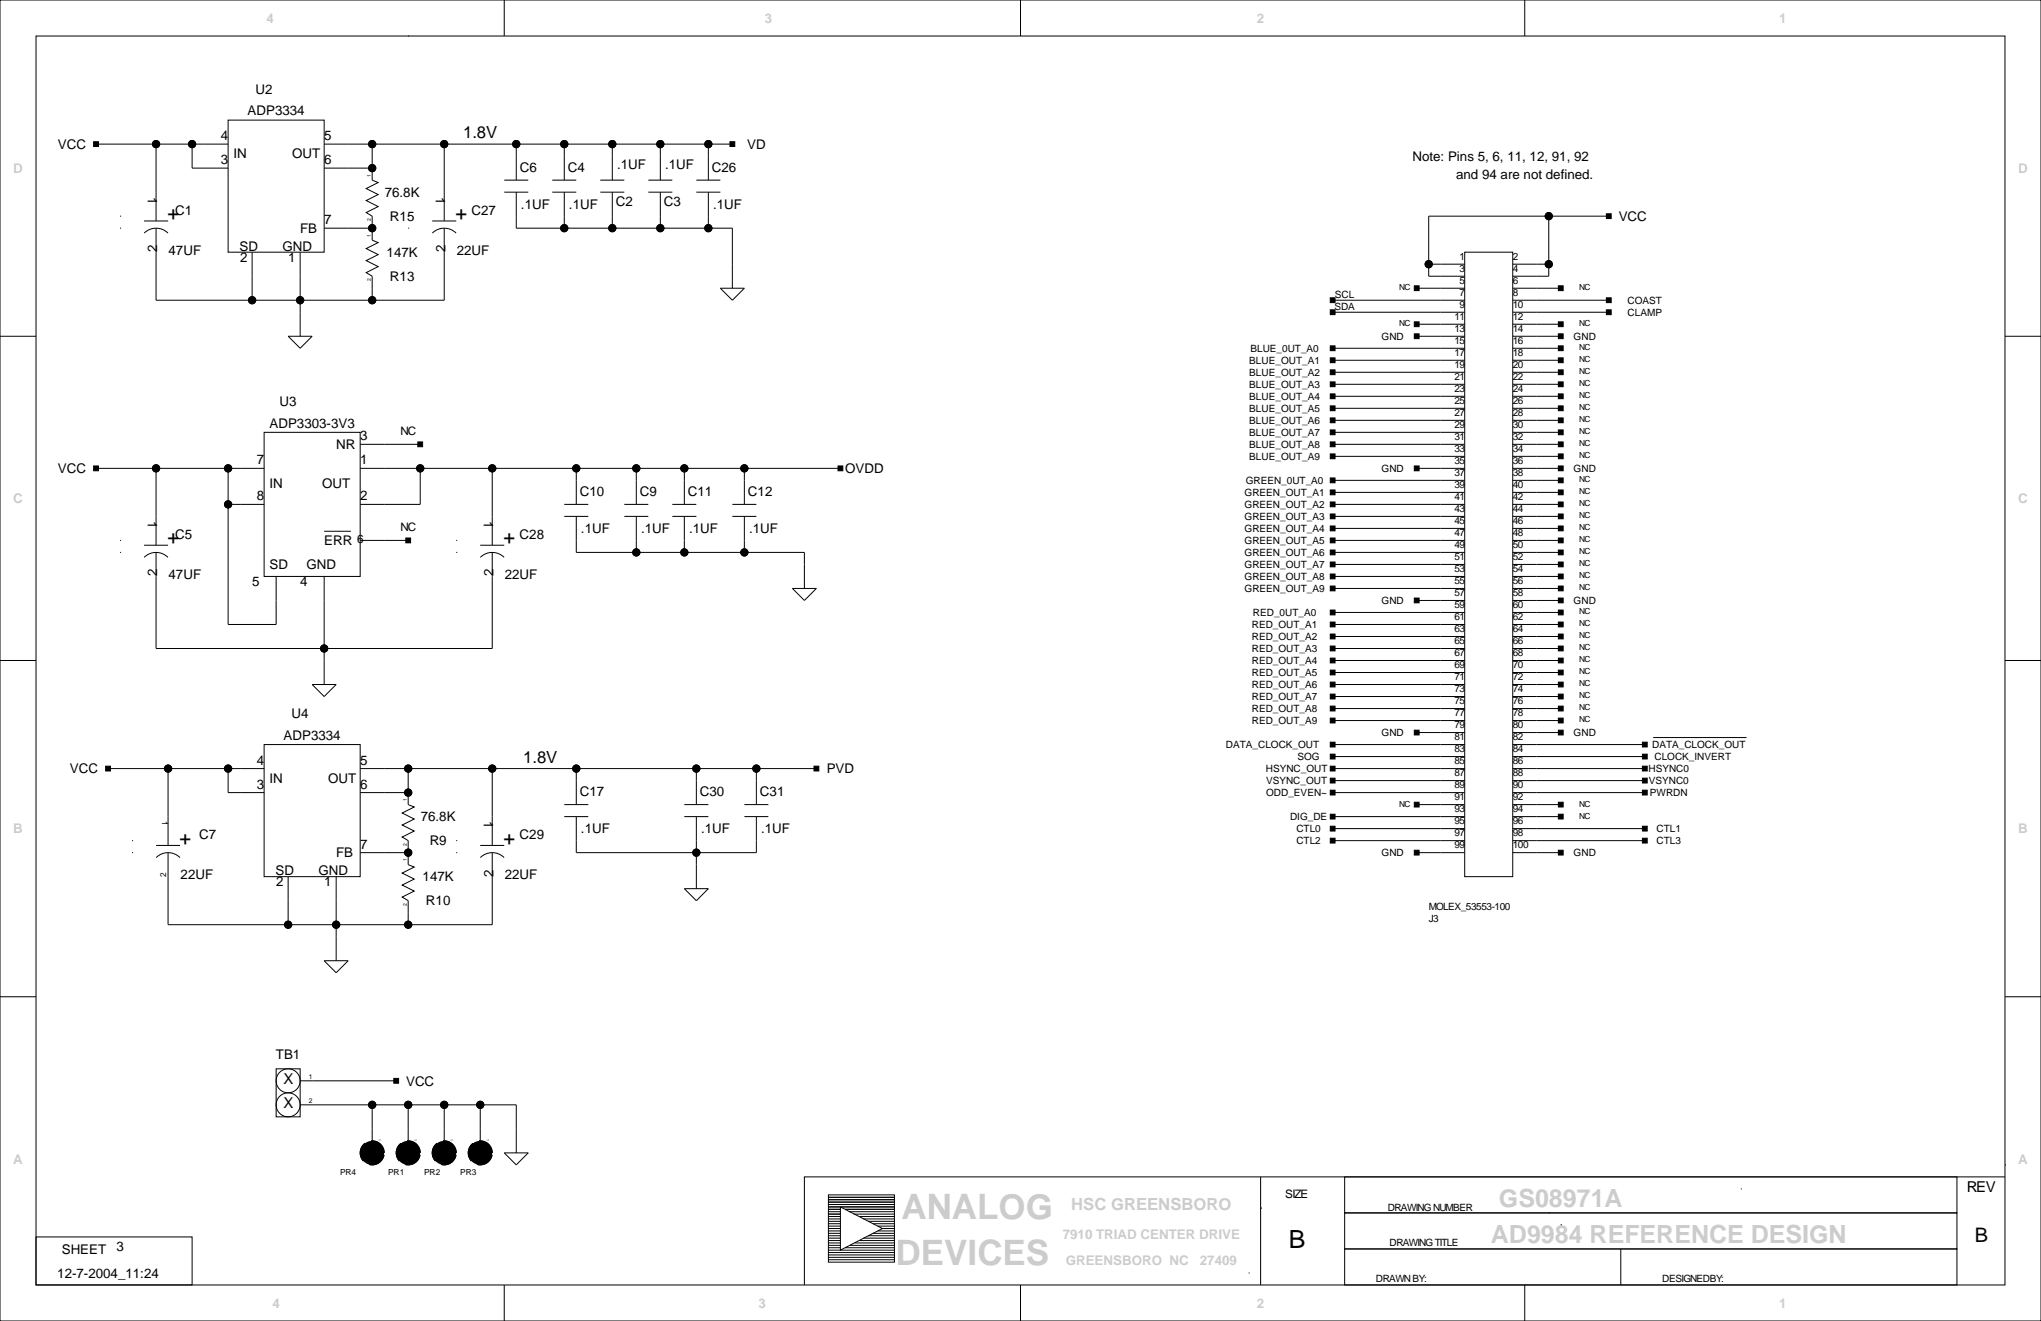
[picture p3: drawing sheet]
<svg xmlns="http://www.w3.org/2000/svg" width="432mm" height="279mm" viewBox="0 0 432 279" stroke-linecap="round" stroke-linejoin="round" font-family="sans-serif">
<g fill="none" stroke="#000" stroke-width=".21">
<path d="M0 0h431.8v279.4h-431.8zM7.6 7.6h416.6v264.2h-416.6zM86.4 7.6h.1M106.7 0v7.6M215.9 0v7.6M322.6 0v7.6M20.3 30.5h28M33 30.5v16.2M40.6 30.5v5.1h7.7M48.3 25.4h20.3v27.9h-20.3zM68.6 30.5h86.3M68.6 35.6h10.1"/>
<path d="M78.7 35.6h.1M78.7 30.5v7.6l1.3 .5-2.5 1.3 2.5 1.2-2.5 1.3 2.5 1.3-2.5 1.3 1.2 .7v5.1l1.3 .5-2.5 1.3 2.5 1.2-2.5 1.3 2.5 1.3-2.5 1.3 1.2 .7v5.1M94 30.5v16.2M106.7 38.1h5.1M109.2 30.5v7.6M116.8 38.1h5.1M119.4 30.5v7.6M127 38.1h5.1M129.5 30.5v7.6M137.2 38.1h5M139.7 30.5v7.6M147.3 38.1h5.1"/>
<path d="M149.9 30.5v7.6M25.4 48.3h.1M25.4 45.7h.1M30.5 46.7h5.1M30.5 49.3a3.6 3.6 0 0 1 5 0M33 48.3v15.2h61v-15.2M53.3 53.3v10.2M63.5 53.3v17.8M68.6 48.3h10.1M78.7 48.3h.1M86.4 48.3h.1M86.4 45.7h.1"/>
<path d="M91.4 46.7h5.1M91.5 49.3a3.6 3.6 0 0 1 5 0M106.7 40.6h5.1M109.2 40.6v7.7h45.7v12.7M116.8 40.6h5.1M119.4 40.6v7.7M127 40.6h5.1M129.5 40.6v7.7M137.2 40.6h5M139.7 40.6v7.7M147.3 40.6h5.1M149.9 40.6v7.7"/>
<path d="M302.3 55.9h7.6M309.9 53.3h10.1v132.1h-10.1zM320 55.9h7.7M327.7 45.7v12.7h-7.7M340.4 45.7h-38.1v12.7h7.6M0 71.1h7.6M61 71.1h5l-2.5 2.6zM152.4 61h5.1l-2.6 2.5zM281.9 73.7h28M281.9 76.2h28M281.9 78.7h28M281.9 63.5h28"/>
<path d="M281.9 66h28M299.7 71.1h10.2M299.7 61h10.2M299.7 68.6h10.2M320 71.1h10.2M320 61h10.2M320 73.7h10.2M320 76.2h10.2M320 78.7h10.2M320 63.5h20.4M320 66h20.4M320 68.6h10.2"/>
<path d="M424.2 71.1h7.6M20.3 99.1h35.6M33 99.1v16.2M48.3 99.1v33h10.1v-10.2M55.9 91.4h20.3v30.5h-20.3zM76.2 99.1h101.6M76.2 94h12.7M88.9 99.1v7.6h-12.7M104.1 99.1v16.2M121.9 99.1v7.6M134.6 99.1v7.6M144.8 99.1v7.6"/>
<path d="M157.5 99.1v7.6M281.9 81.3h28M281.9 83.8h28M281.9 86.4h28M281.9 88.9h28M281.9 91.4h28M281.9 94h28M281.9 96.5h28M299.7 99.1h10.2M320 99.1h10.2M320 81.3h10.2M320 83.8h10.2"/>
<path d="M320 86.4h10.2M320 88.9h10.2M320 91.4h10.2M320 94h10.2M320 96.5h10.2M25.4 116.8h.1M25.4 114.3h.1M30.5 115.3h5.1M30.5 117.9a3.6 3.6 0 0 1 5 0M33 116.8v20.4h71.1v-20.4M48.3 106.7h7.6M68.6 112.4h5.6"/>
<path d="M76.2 114.3h10.2M96.5 116.8h.1M96.5 114.3h.1M101.6 115.3h5.1M101.6 117.9a3.6 3.6 0 0 1 5.1 0M119.4 106.7h5.1M119.4 109.2h5.1M121.9 109.2v7.6h48.3v7.7M132.1 106.7h5.1M132.1 109.2h5.1M134.6 109.2v7.6M142.2 106.7h5.1"/>
<path d="M142.2 109.2h5.1M144.8 109.2v7.6M154.9 106.7h5.1M154.9 109.2h5.1M157.5 109.2v7.6M281.9 106.7h28M281.9 101.6h28M281.9 104.1h28M281.9 109.2h28M281.9 111.8h28M281.9 114.3h28M281.9 116.8h28"/>
<path d="M281.9 119.4h28M320 106.7h10.2M320 101.6h10.2M320 104.1h10.2M320 109.2h10.2M320 111.8h10.2M320 114.3h10.2M320 116.8h10.2M320 119.4h10.2M0 139.7h7.6M68.6 121.9v22.9M167.6 124.5h5.1l-2.5 2.5z"/>
<path d="M281.9 132.1h28M281.9 121.9h28M281.9 124.5h28M281.9 129.5h28M281.9 134.6h28M281.9 137.2h28M281.9 139.7h28M299.7 127h10.2M320 132.1h10.2M320 121.9h10.2M320 124.5h10.2M320 127h10.2"/>
<path d="M320 129.5h10.2M320 134.6h10.2M320 137.2h10.2M320 139.7h10.2M424.2 139.7h7.6M55.9 157.5h20.3v27.9h-20.3zM66 144.8h5.1l-2.5 2.5zM281.9 142.2h28M281.9 144.8h28M281.9 147.3h28M281.9 149.9h28M281.9 152.4h28"/>
<path d="M281.9 157.5h28M299.7 154.9h10.2M320 142.2h10.2M320 144.8h10.2M320 147.3h10.2M320 149.9h10.2M320 152.4h10.2M320 154.9h10.2M320 157.5h28M349.8 156h19.7M22.9 162.6h33M27.9 177.8h.1"/>
<path d="M33 178.8h5.1M35.6 162.6v16.2M48.3 162.6v5h7.6M76.2 162.6h96.5M76.2 167.6h10.2M86.4 167.6h.1M86.4 162.6v7.6l1.2 .5-2.5 1.3 2.5 1.2-2.5 1.3 2.5 1.3-2.5 1.2 1.3 .8v5.1l1.2 .5-2.5 1.3 2.5 1.2-2.5 1.3 2.5 1.3-2.5 1.2 1.3 .8v5.1M96.5 177.8h.1M101.6 178.8h5.1M104.1 162.6v16.2M119.4 172.7h5.1M119.4 170.2h5.1"/>
<path d="M121.9 172.7v7.6h38.1v-7.6M121.9 162.6v7.6M144.8 172.7h5.1M144.8 170.2h5.1M147.3 162.6v7.6M147.3 172.7v15.3M157.5 172.7h5.1M157.5 170.2h5.1M160 162.6v7.6M281.9 172.7h28M281.9 160h28M281.9 162.6h28"/>
<path d="M281.9 165.1h28M281.9 167.6h28M281.9 175.3h28M281.9 177.8h28M299.7 170.2h10.2M320 172.7h10.2M320 170.2h10.2M320 160h28M320 162.6h28M320 165.1h28M320 167.6h28M320 175.3h28"/>
<path d="M320 177.8h28M27.9 180.3h.1M33 181.4a3.6 3.6 0 0 1 5.1 0M35.6 180.3v15.3h68.5v-15.3M61 185.4v10.2M71.1 185.4v17.8M76.2 180.3h10.2M86.4 180.3h.1M96.5 180.3h.1M101.6 181.4a3.6 3.6 0 0 1 5.1 0M144.8 188h5.1l-2.6 2.5zM299.7 180.3h10.2"/>
<path d="M320 180.3h10.2M0 210.8h7.6M68.6 203.2h5.1l-2.6 2.5zM424.2 210.8h7.6M45.7 236.2h.1M58.4 226.1h5.1v10.1h-5.1zM63.5 228.6h20.3M63.5 233.7h45.7v10.1M78.7 233.7v7.6M86.4 233.7v7.6M94 233.7v7.6M101.6 233.7v7.6"/>
<path d="M106.7 243.8h5.1l-2.6 2.6zM175.3 252.7h13.9v14.3h-13.9zM175.3 255.8h2.5M175.3 256.8h2.5M175.3 253.2h13.9M175.3 253.7h13.9M175.3 254.8h13.9M175.3 254.3h13.9M175.3 255.3h13.9M175.3 256.3h2.5M175.3 257.8h2.5M175.3 257.3h2.5"/>
<path d="M175.3 258.3h2.5M175.3 258.8h2.5M175.3 259.8h2.5M175.3 259.3h2.5M177.8 255.3l8.9 4.5-8.9 4.6zM178.8 255.8h10.4M179.6 256.3h9.6M180.6 256.8h8.6M181.9 257.3h7.3M182.6 257.8h6.6M183.6 258.3h5.6M184.7 258.8h4.5"/>
<path d="M185.7 259.3h3.5M186.7 259.8h2.5M266.7 255.5h.1M266.7 248.9v22.9M284.5 248.9h129.5v7.6h-129.5zM284.5 256.5h129.5v7.7h-129.5zM327.7 256.5h.1M330.2 259.1h.1M368.3 251.5h.1M424.2 248.9h-254v22.9M424.2 246.4h.1M7.6 261.6h33v10.2h-33z"/>
<path d="M63.5 261.6h.1M71.1 261.6h.1M78.7 261.6h.1M86.4 261.6h.1M106.7 271.8v7.6M175.3 260.9h2.5M175.3 260.3h2.5M175.3 261.4h2.5M175.3 261.9h2.5M175.3 266.4h13.9M175.3 265.9h13.9M175.3 264.9h13.9"/>
<path d="M175.3 265.4h13.9M175.3 262.9h2.5M175.3 263.9h2.5M175.3 263.4h2.5M175.3 262.4h2.5M175.3 264.4h13.9M178.8 263.9h10.4M179.8 263.4h9.4M180.8 262.9h8.4M181.9 262.4h7.3M182.6 261.9h6.6M183.6 261.4h5.6"/>
<path d="M184.7 260.9h4.5M185.7 260.3h3.5M215.9 271.8v7.6M264.2 269.2h.1M284.5 264.2h129.5v7.6h-129.5zM322.6 271.8v7.6M342.9 264.2v7.6"/>
<circle cx="33" cy="30.5" r=".76"/>
<circle cx="40.6" cy="30.5" r=".76"/>
<circle cx="78.7" cy="35.6" r=".76"/>
<circle cx="78.7" cy="30.5" r=".76"/>
<circle cx="94" cy="30.5" r=".76"/>
<circle cx="109.2" cy="30.5" r=".76"/>
<circle cx="119.4" cy="30.5" r=".76"/>
<circle cx="129.5" cy="30.5" r=".76"/>
<circle cx="139.7" cy="30.5" r=".76"/>
<circle cx="149.9" cy="30.5" r=".76"/>
<circle cx="78.7" cy="48.3" r=".76"/>
<circle cx="119.4" cy="48.3" r=".76"/>
<circle cx="129.5" cy="48.3" r=".76"/>
<circle cx="139.7" cy="48.3" r=".76"/>
<circle cx="149.9" cy="48.3" r=".76"/>
<circle cx="302.3" cy="55.9" r=".76"/>
<circle cx="327.7" cy="55.9" r=".76"/>
<circle cx="327.7" cy="45.7" r=".76"/>
<circle cx="53.3" cy="63.5" r=".76"/>
<circle cx="63.5" cy="63.5" r=".76"/>
<circle cx="78.7" cy="63.5" r=".76"/>
<circle cx="33" cy="99.1" r=".76"/>
<circle cx="48.3" cy="99.1" r=".76"/>
<circle cx="88.9" cy="99.1" r=".76"/>
<circle cx="104.1" cy="99.1" r=".76"/>
<circle cx="121.9" cy="99.1" r=".76"/>
<circle cx="134.6" cy="99.1" r=".76"/>
<circle cx="144.8" cy="99.1" r=".76"/>
<circle cx="157.5" cy="99.1" r=".76"/>
<circle cx="48.3" cy="106.7" r=".76"/>
<circle cx="134.6" cy="116.8" r=".76"/>
<circle cx="144.8" cy="116.8" r=".76"/>
<circle cx="157.5" cy="116.8" r=".76"/>
<circle cx="68.6" cy="137.2" r=".76"/>
<circle cx="35.6" cy="162.6" r=".76"/>
<circle cx="48.3" cy="162.6" r=".76"/>
<circle cx="86.4" cy="167.6" r=".76"/>
<circle cx="86.4" cy="162.6" r=".76"/>
<circle cx="104.1" cy="162.6" r=".76"/>
<circle cx="121.9" cy="162.6" r=".76"/>
<circle cx="147.3" cy="162.6" r=".76"/>
<circle cx="160" cy="162.6" r=".76"/>
<circle cx="61" cy="195.6" r=".76"/>
<circle cx="71.1" cy="195.6" r=".76"/>
<circle cx="86.4" cy="195.6" r=".76"/>
<circle cx="86.4" cy="180.3" r=".76"/>
<circle cx="147.3" cy="180.3" r=".76"/>
<circle cx="61" cy="233.7" r="2.54"/>
<circle cx="61" cy="228.6" r="2.54"/>
<circle cx="78.7" cy="233.7" r=".76"/>
<circle cx="86.4" cy="233.7" r=".76"/>
<circle cx="94" cy="233.7" r=".76"/>
<circle cx="101.6" cy="233.7" r=".76"/>
</g>
<g fill="#000" stroke="#000" stroke-width=".21">
<path d="M19.8 30h1v1h-1z" fill-rule="evenodd"/>
<path d="M154.4 30h1v1h-1z" fill-rule="evenodd"/>
<path d="M339.9 45.2h1v1h-1z" fill-rule="evenodd"/>
<path d="M281.4 73.2h1v1h-1z" fill-rule="evenodd"/>
<path d="M281.4 75.7h1v1h-1z" fill-rule="evenodd"/>
<path d="M281.4 78.2h1v1h-1z" fill-rule="evenodd"/>
<path d="M281.4 65.5h1v1h-1z" fill-rule="evenodd"/>
<path d="M281.4 63h1v1h-1z" fill-rule="evenodd"/>
<path d="M299.2 60.5h1v1h-1z" fill-rule="evenodd"/>
<path d="M299.2 70.6h1v1h-1z" fill-rule="evenodd"/>
<path d="M299.2 68.1h1v1h-1z" fill-rule="evenodd"/>
<path d="M329.7 60.5h1v1h-1z" fill-rule="evenodd"/>
<path d="M329.7 70.6h1v1h-1z" fill-rule="evenodd"/>
<path d="M329.7 73.2h1v1h-1z" fill-rule="evenodd"/>
<path d="M329.7 75.7h1v1h-1z" fill-rule="evenodd"/>
<path d="M329.7 78.2h1v1h-1z" fill-rule="evenodd"/>
<path d="M329.7 68.1h1v1h-1z" fill-rule="evenodd"/>
<path d="M339.9 63h1v1h-1z" fill-rule="evenodd"/>
<path d="M339.9 65.5h1v1h-1z" fill-rule="evenodd"/>
<path d="M19.8 98.6h1v1h-1z" fill-rule="evenodd"/>
<path d="M88.4 93.5h1v1h-1z" fill-rule="evenodd"/>
<path d="M177.3 98.6h1v1h-1z" fill-rule="evenodd"/>
<path d="M281.4 80.8h1v1h-1z" fill-rule="evenodd"/>
<path d="M281.4 83.3h1v1h-1z" fill-rule="evenodd"/>
<path d="M281.4 85.9h1v1h-1z" fill-rule="evenodd"/>
<path d="M281.4 88.4h1v1h-1z" fill-rule="evenodd"/>
<path d="M281.4 90.9h1v1h-1z" fill-rule="evenodd"/>
<path d="M281.4 93.5h1v1h-1z" fill-rule="evenodd"/>
<path d="M281.4 96h1v1h-1z" fill-rule="evenodd"/>
<path d="M299.2 98.6h1v1h-1z" fill-rule="evenodd"/>
<path d="M329.7 80.8h1v1h-1z" fill-rule="evenodd"/>
<path d="M329.7 83.3h1v1h-1z" fill-rule="evenodd"/>
<path d="M329.7 85.9h1v1h-1z" fill-rule="evenodd"/>
<path d="M329.7 88.4h1v1h-1z" fill-rule="evenodd"/>
<path d="M329.7 90.9h1v1h-1z" fill-rule="evenodd"/>
<path d="M329.7 93.5h1v1h-1z" fill-rule="evenodd"/>
<path d="M329.7 96h1v1h-1z" fill-rule="evenodd"/>
<path d="M329.7 98.6h1v1h-1z" fill-rule="evenodd"/>
<path d="M85.9 113.8h1v1h-1z" fill-rule="evenodd"/>
<path d="M281.4 101.1h1v1h-1z" fill-rule="evenodd"/>
<path d="M281.4 103.6h1v1h-1z" fill-rule="evenodd"/>
<path d="M281.4 106.2h1v1h-1z" fill-rule="evenodd"/>
<path d="M281.4 108.7h1v1h-1z" fill-rule="evenodd"/>
<path d="M281.4 111.3h1v1h-1z" fill-rule="evenodd"/>
<path d="M281.4 113.8h1v1h-1z" fill-rule="evenodd"/>
<path d="M281.4 116.3h1v1h-1z" fill-rule="evenodd"/>
<path d="M281.4 118.9h1v1h-1z" fill-rule="evenodd"/>
<path d="M329.7 101.1h1v1h-1z" fill-rule="evenodd"/>
<path d="M329.7 103.6h1v1h-1z" fill-rule="evenodd"/>
<path d="M329.7 106.2h1v1h-1z" fill-rule="evenodd"/>
<path d="M329.7 108.7h1v1h-1z" fill-rule="evenodd"/>
<path d="M329.7 111.3h1v1h-1z" fill-rule="evenodd"/>
<path d="M329.7 113.8h1v1h-1z" fill-rule="evenodd"/>
<path d="M329.7 116.3h1v1h-1z" fill-rule="evenodd"/>
<path d="M329.7 118.9h1v1h-1z" fill-rule="evenodd"/>
<path d="M281.4 121.4h1v1h-1z" fill-rule="evenodd"/>
<path d="M281.4 124h1v1h-1z" fill-rule="evenodd"/>
<path d="M281.4 129h1v1h-1z" fill-rule="evenodd"/>
<path d="M281.4 131.6h1v1h-1z" fill-rule="evenodd"/>
<path d="M281.4 134.1h1v1h-1z" fill-rule="evenodd"/>
<path d="M281.4 136.7h1v1h-1z" fill-rule="evenodd"/>
<path d="M299.2 126.5h1v1h-1z" fill-rule="evenodd"/>
<path d="M329.7 121.4h1v1h-1z" fill-rule="evenodd"/>
<path d="M329.7 124h1v1h-1z" fill-rule="evenodd"/>
<path d="M329.7 126.5h1v1h-1z" fill-rule="evenodd"/>
<path d="M329.7 129h1v1h-1z" fill-rule="evenodd"/>
<path d="M329.7 131.6h1v1h-1z" fill-rule="evenodd"/>
<path d="M329.7 134.1h1v1h-1z" fill-rule="evenodd"/>
<path d="M329.7 136.7h1v1h-1z" fill-rule="evenodd"/>
<path d="M281.4 139.2h1v1h-1z" fill-rule="evenodd"/>
<path d="M281.4 141.7h1v1h-1z" fill-rule="evenodd"/>
<path d="M281.4 144.3h1v1h-1z" fill-rule="evenodd"/>
<path d="M281.4 146.8h1v1h-1z" fill-rule="evenodd"/>
<path d="M281.4 149.4h1v1h-1z" fill-rule="evenodd"/>
<path d="M281.4 151.9h1v1h-1z" fill-rule="evenodd"/>
<path d="M281.4 157h1v1h-1z" fill-rule="evenodd"/>
<path d="M299.2 154.4h1v1h-1z" fill-rule="evenodd"/>
<path d="M329.7 139.2h1v1h-1z" fill-rule="evenodd"/>
<path d="M329.7 141.7h1v1h-1z" fill-rule="evenodd"/>
<path d="M329.7 144.3h1v1h-1z" fill-rule="evenodd"/>
<path d="M329.7 146.8h1v1h-1z" fill-rule="evenodd"/>
<path d="M329.7 149.4h1v1h-1z" fill-rule="evenodd"/>
<path d="M329.7 151.9h1v1h-1z" fill-rule="evenodd"/>
<path d="M329.7 154.4h1v1h-1z" fill-rule="evenodd"/>
<path d="M347.5 157h1v1h-1z" fill-rule="evenodd"/>
<path d="M22.4 162.1h1v1h-1z" fill-rule="evenodd"/>
<path d="M172.2 162.1h1v1h-1z" fill-rule="evenodd"/>
<path d="M281.4 172.2h1v1h-1z" fill-rule="evenodd"/>
<path d="M281.4 159.5h1v1h-1z" fill-rule="evenodd"/>
<path d="M281.4 162.1h1v1h-1z" fill-rule="evenodd"/>
<path d="M281.4 164.6h1v1h-1z" fill-rule="evenodd"/>
<path d="M281.4 167.1h1v1h-1z" fill-rule="evenodd"/>
<path d="M281.4 174.8h1v1h-1z" fill-rule="evenodd"/>
<path d="M281.4 177.3h1v1h-1z" fill-rule="evenodd"/>
<path d="M299.2 169.7h1v1h-1z" fill-rule="evenodd"/>
<path d="M329.7 172.2h1v1h-1z" fill-rule="evenodd"/>
<path d="M329.7 169.7h1v1h-1z" fill-rule="evenodd"/>
<path d="M347.5 159.5h1v1h-1z" fill-rule="evenodd"/>
<path d="M347.5 162.1h1v1h-1z" fill-rule="evenodd"/>
<path d="M347.5 164.6h1v1h-1z" fill-rule="evenodd"/>
<path d="M347.5 167.1h1v1h-1z" fill-rule="evenodd"/>
<path d="M347.5 174.8h1v1h-1z" fill-rule="evenodd"/>
<path d="M347.5 177.3h1v1h-1z" fill-rule="evenodd"/>
<path d="M299.2 179.8h1v1h-1z" fill-rule="evenodd"/>
<path d="M329.7 179.8h1v1h-1z" fill-rule="evenodd"/>
<path d="M83.3 228.1h1v1h-1z" fill-rule="evenodd"/>
<circle cx="33" cy="30.5" r=".76"/>
<circle cx="40.6" cy="30.5" r=".76"/>
<circle cx="78.7" cy="35.6" r=".76"/>
<circle cx="78.7" cy="30.5" r=".76"/>
<circle cx="94" cy="30.5" r=".76"/>
<circle cx="109.2" cy="30.5" r=".76"/>
<circle cx="119.4" cy="30.5" r=".76"/>
<circle cx="129.5" cy="30.5" r=".76"/>
<circle cx="139.7" cy="30.5" r=".76"/>
<circle cx="149.9" cy="30.5" r=".76"/>
<circle cx="78.7" cy="48.3" r=".76"/>
<circle cx="119.4" cy="48.3" r=".76"/>
<circle cx="129.5" cy="48.3" r=".76"/>
<circle cx="139.7" cy="48.3" r=".76"/>
<circle cx="149.9" cy="48.3" r=".76"/>
<circle cx="302.3" cy="55.9" r=".76"/>
<circle cx="327.7" cy="55.9" r=".76"/>
<circle cx="327.7" cy="45.7" r=".76"/>
<circle cx="53.3" cy="63.5" r=".76"/>
<circle cx="63.5" cy="63.5" r=".76"/>
<circle cx="78.7" cy="63.5" r=".76"/>
<circle cx="33" cy="99.1" r=".76"/>
<circle cx="48.3" cy="99.1" r=".76"/>
<circle cx="88.9" cy="99.1" r=".76"/>
<circle cx="104.1" cy="99.1" r=".76"/>
<circle cx="121.9" cy="99.1" r=".76"/>
<circle cx="134.6" cy="99.1" r=".76"/>
<circle cx="144.8" cy="99.1" r=".76"/>
<circle cx="157.5" cy="99.1" r=".76"/>
<circle cx="48.3" cy="106.7" r=".76"/>
<circle cx="134.6" cy="116.8" r=".76"/>
<circle cx="144.8" cy="116.8" r=".76"/>
<circle cx="157.5" cy="116.8" r=".76"/>
<circle cx="68.6" cy="137.2" r=".76"/>
<circle cx="35.6" cy="162.6" r=".76"/>
<circle cx="48.3" cy="162.6" r=".76"/>
<circle cx="86.4" cy="167.6" r=".76"/>
<circle cx="86.4" cy="162.6" r=".76"/>
<circle cx="104.1" cy="162.6" r=".76"/>
<circle cx="121.9" cy="162.6" r=".76"/>
<circle cx="147.3" cy="162.6" r=".76"/>
<circle cx="160" cy="162.6" r=".76"/>
<circle cx="61" cy="195.6" r=".76"/>
<circle cx="71.1" cy="195.6" r=".76"/>
<circle cx="86.4" cy="195.6" r=".76"/>
<circle cx="86.4" cy="180.3" r=".76"/>
<circle cx="147.3" cy="180.3" r=".76"/>
<circle cx="78.7" cy="233.7" r=".76"/>
<circle cx="86.4" cy="233.7" r=".76"/>
<circle cx="94" cy="233.7" r=".76"/>
<circle cx="101.6" cy="233.7" r=".76"/>
</g>
<g fill="#000" stroke="#000" stroke-width=".21" stroke-dasharray="4.2 1.4" stroke-linecap="butt">
<circle cx="78.7" cy="243.8" r="2.54"/>
<circle cx="86.4" cy="243.8" r="2.54"/>
<circle cx="94" cy="243.8" r="2.54"/>
<circle cx="101.6" cy="243.8" r="2.54"/>
</g>
<g fill="none" stroke="#000" stroke-width=".21" stroke-dasharray="4.2 1.4" stroke-linecap="butt">
<circle cx="78.7" cy="243.8" r="2.54"/>
<circle cx="86.4" cy="243.8" r="2.54"/>
<circle cx="94" cy="243.8" r="2.54"/>
<circle cx="101.6" cy="243.8" r="2.54"/>
</g>
<g font-size="7.4" fill="#ccc">
<text x="190.7" y="257.9">ANALOG</text>
<text x="189.5" y="267.6">DEVICES</text>
</g>
<g font-size="5.3" fill="#ccc">
<text x="317.1" y="255.3">GS08971A</text>
<text x="315.4" y="262.9">AD9984 REFERENCE DESIGN</text>
</g>
<text font-size="5.3" x="272.7" y="264">B</text>
<g font-size="4.2">
<text x="35.4" y="46.6">+</text>
<text x="96.4" y="46.6">+</text>
<text x="35.4" y="115.2">+</text>
<text x="106.5" y="115.2">+</text>
<text x="37.9" y="178.7">+</text>
<text x="106.5" y="178.7">+</text>
<text x="417.8" y="262.6">B</text>
</g>
<g font-size="3.5">
<text x="98" y="29.2">1.8V</text>
<text x="110.7" y="161.3">1.8V</text>
</g>
<text font-size="3.5" fill="#ccc" x="226.6" y="256">HSC GREENSBORO</text>
<g font-size="3.2">
<text x="60" y="229.3">X</text>
<text x="60" y="234.4">X</text>
<text x="416.1" y="252.2">REV</text>
</g>
<g font-size="2.8" fill="#ccc">
<text x="56.4" y="4.8">4</text>
<text x="161.8" y="4.8">3</text>
<text x="265.9" y="4.8">2</text>
<text x="376.4" y="4.8">1</text>
<text x="2.8" y="36.6">D</text>
<text x="427" y="36.6">D</text>
<text x="2.8" y="106.4">C</text>
<text x="427" y="106.4">C</text>
<text x="2.8" y="176.3">B</text>
<text x="427" y="176.3">B</text>
<text x="2.8" y="246.1">A</text>
<text x="427" y="246.1">A</text>
<text x="224.8" y="262.1">7910 TRIAD CENTER DRIVE</text>
<text x="225.5" y="267.5">GREENSBORO NC</text>
<text x="253.9" y="267.5">27409</text>
<text x="57.6" y="276.6">4</text>
<text x="160.5" y="276.6">3</text>
<text x="265.9" y="276.6">2</text>
<text x="376.4" y="276.6">1</text>
</g>
<g font-size="2.8">
<text x="54.1" y="19.8">U2</text>
<text x="46.7" y="29.6">4</text>
<text x="52.4" y="24.4">ADP3334</text>
<text x="68.6" y="29.6">5</text>
<text x="12.3" y="31.5">VCC</text>
<text x="46.7" y="34.7">3</text>
<text x="49.4" y="33.4">IN</text>
<text x="61.8" y="33.4">OUT</text>
<text x="68.6" y="34.7">6</text>
<text x="130.5" y="35.7">.1UF</text>
<text x="140.7" y="35.7">.1UF</text>
<text x="158.1" y="31.5">VD</text>
<text x="298.8" y="34">Note: Pins 5, 6, 11, 12, 91, 92</text>
<text x="31.2" y="41.7" transform="rotate(90 31.2 41.7)">1</text>
<text x="81.4" y="41.7">76.8K</text>
<text x="92.2" y="41.7" transform="rotate(90 92.2 41.7)">1</text>
<text x="110" y="36.3">C6</text>
<text x="120.1" y="36.3">C4</text>
<text x="150.6" y="36.3">C26</text>
<text x="308.1" y="37.8">and 94 are not defined.</text>
<text x="37.1" y="45.5">C1</text>
<text x="68.6" y="47.4">7</text>
<text x="82.5" y="46.7">R15</text>
<text x="99.8" y="45.5">C27</text>
<text x="110.2" y="44.2">.1UF</text>
<text x="120.4" y="44.2">.1UF</text>
<text x="130.3" y="43.6">C2</text>
<text x="140.5" y="43.6">C3</text>
<text x="150.9" y="44.2">.1UF</text>
<text x="342.5" y="46.7">VCC</text>
<text x="33.3" y="53.3" transform="rotate(-90 33.3 53.3)">2</text>
<text x="35.7" y="53.8">47UF</text>
<text x="50.7" y="53.1">SD</text>
<text x="59.8" y="53.1">GND</text>
<text x="63.5" y="49.3">FB</text>
<text x="94.2" y="53.3" transform="rotate(-90 94.2 53.3)">2</text>
<text x="96.6" y="53.8">22UF</text>
<text x="50.8" y="55.4">2</text>
<text x="61" y="55.4">1</text>
<text x="81.8" y="54.4">147K</text>
<text x="82.5" y="59.4">R13</text>
<text x="59.2" y="85.8">U3</text>
<text x="57" y="90.4">ADP3303-3V3</text>
<text x="71.1" y="95">NR</text>
<text x="76.2" y="93.1">3</text>
<text x="12.3" y="100.1">VCC</text>
<text x="54.3" y="98.2">7</text>
<text x="76.2" y="98.2">1</text>
<text x="178.8" y="100.1">OVDD</text>
<text x="54.3" y="105.8">8</text>
<text x="57" y="103.3">IN</text>
<text x="68.1" y="103.3">OUT</text>
<text x="76.2" y="105.8">2</text>
<text x="122.7" y="104.9">C10</text>
<text x="135.4" y="104.9">C9</text>
<text x="145.5" y="104.9">C11</text>
<text x="158.2" y="104.9">C12</text>
<text x="31.2" y="110.2" transform="rotate(90 31.2 110.2)">1</text>
<text x="102.4" y="110.2" transform="rotate(90 102.4 110.2)">1</text>
<text x="122.9" y="112.8">.1UF</text>
<text x="135.6" y="112.8">.1UF</text>
<text x="145.8" y="112.8">.1UF</text>
<text x="158.5" y="112.8">.1UF</text>
<text x="37.1" y="114">C5</text>
<text x="68.6" y="115.3">ERR</text>
<text x="109.9" y="114">C28</text>
<text x="33.3" y="121.9" transform="rotate(-90 33.3 121.9)">2</text>
<text x="35.7" y="122.4">47UF</text>
<text x="53.3" y="123.9">5</text>
<text x="57" y="120.4">SD</text>
<text x="63.5" y="123.9">4</text>
<text x="64.8" y="120.4">GND</text>
<text x="104.4" y="121.9" transform="rotate(-90 104.4 121.9)">2</text>
<text x="106.8" y="122.4">22UF</text>
<text x="61.7" y="151.9">U4</text>
<text x="54.3" y="161.7">4</text>
<text x="60" y="156.5">ADP3334</text>
<text x="76.2" y="161.7">5</text>
<text x="14.8" y="163.6">VCC</text>
<text x="54.3" y="166.8">3</text>
<text x="57" y="165.5">IN</text>
<text x="69.4" y="165.5">OUT</text>
<text x="76.2" y="166.8">6</text>
<text x="174.9" y="163.6">PVD</text>
<text x="89" y="173.7">76.8K</text>
<text x="102.4" y="173.7" transform="rotate(90 102.4 173.7)">1</text>
<text x="122.7" y="168.4">C17</text>
<text x="148.1" y="168.4">C30</text>
<text x="160.8" y="168.4">C31</text>
<text x="42.1" y="177.5">C7</text>
<text x="76.2" y="179.5">7</text>
<text x="90.9" y="178.8">R9</text>
<text x="109.9" y="177.5">C29</text>
<text x="122.9" y="176.3">.1UF</text>
<text x="148.3" y="176.3">.1UF</text>
<text x="161" y="176.3">.1UF</text>
<text x="38.2" y="185.9">22UF</text>
<text x="58.3" y="185.2">SD</text>
<text x="67.4" y="185.2">GND</text>
<text x="71.1" y="181.4">FB</text>
<text x="104.4" y="185.4" transform="rotate(-90 104.4 185.4)">2</text>
<text x="106.8" y="185.9">22UF</text>
<text x="58.4" y="187.4">2</text>
<text x="68.6" y="187.4">1</text>
<text x="89.4" y="186.4">147K</text>
<text x="90.1" y="191.5">R10</text>
<text x="58.4" y="224">TB1</text>
<text x="85.9" y="229.6">VCC</text>
<text x="13.1" y="265.2">SHEET</text>
<text x="24.6" y="264.7">3</text>
<text x="12.1" y="270.3">12-7-2004_11:24</text>
</g>
<g font-size="2.5">
<text x="84.7" y="92">NC</text>
<text x="84.7" y="112.3">NC</text>
<text x="75.6" y="114.9">6</text>
<text x="271.9" y="253.3">SIZE</text>
</g>
<g font-size="2.1">
<text x="308.8" y="54.9">1</text>
<text x="308.8" y="57.5">3</text>
<text x="320" y="54.9">2</text>
<text x="320" y="57.5">4</text>
<text x="282.3" y="65.5">SDA</text>
<text x="282.4" y="63">SCL</text>
<text x="308.8" y="60">5</text>
<text x="308.8" y="62.6">7</text>
<text x="308.8" y="65.1">9</text>
<text x="320" y="60">6</text>
<text x="320" y="62.6">8</text>
<text x="320" y="65.1">10</text>
<text x="344.3" y="64.3">COAST</text>
<text x="292.3" y="71.9">GND</text>
<text x="307.7" y="67.6">11</text>
<text x="307.7" y="70.2">13</text>
<text x="320" y="67.6">12</text>
<text x="320" y="70.2">14</text>
<text x="332.9" y="71.9">GND</text>
<text x="344.3" y="66.8">CLAMP</text>
<text x="264.3" y="77">BLUE_OUT_A1</text>
<text x="264.5" y="74.4">BLUE_0UT_A0</text>
<text x="307.7" y="72.7">15</text>
<text x="307.7" y="75.3">17</text>
<text x="307.7" y="77.8">19</text>
<text x="320" y="72.7">16</text>
<text x="320" y="75.3">18</text>
<text x="320" y="77.8">20</text>
<text x="264.3" y="82">BLUE_OUT_A3</text>
<text x="264.3" y="79.5">BLUE_OUT_A2</text>
<text x="307.7" y="80.3">21</text>
<text x="307.7" y="82.9">23</text>
<text x="320" y="80.3">22</text>
<text x="320" y="82.9">24</text>
<text x="264.3" y="89.7">BLUE_OUT_A6</text>
<text x="264.3" y="87.1">BLUE_OUT_A5</text>
<text x="264.3" y="84.6">BLUE_OUT_A4</text>
<text x="307.7" y="85.4">25</text>
<text x="307.7" y="88">27</text>
<text x="320" y="85.4">26</text>
<text x="320" y="88">28</text>
<text x="264.3" y="94.7">BLUE_OUT_A8</text>
<text x="264.3" y="92.2">BLUE_OUT_A7</text>
<text x="307.7" y="90.5">29</text>
<text x="307.7" y="93">31</text>
<text x="307.7" y="95.6">33</text>
<text x="320" y="90.5">30</text>
<text x="320" y="93">32</text>
<text x="320" y="95.6">34</text>
<text x="264.3" y="97.3">BLUE_OUT_A9</text>
<text x="292.3" y="99.8">GND</text>
<text x="307.7" y="98.1">35</text>
<text x="307.7" y="100.7">37</text>
<text x="320" y="98.1">36</text>
<text x="320" y="100.7">38</text>
<text x="332.9" y="99.8">GND</text>
<text x="263.3" y="107.4">GREEN_OUT_A2</text>
<text x="263.3" y="104.9">GREEN_OUT_A1</text>
<text x="263.5" y="102.4">GREEN_0UT_A0</text>
<text x="307.7" y="103.2">39</text>
<text x="307.7" y="105.7">41</text>
<text x="320" y="103.2">40</text>
<text x="320" y="105.7">42</text>
<text x="263.3" y="112.5">GREEN_OUT_A4</text>
<text x="263.3" y="110">GREEN_OUT_A3</text>
<text x="307.7" y="108.3">43</text>
<text x="307.7" y="110.8">45</text>
<text x="307.7" y="113.4">47</text>
<text x="320" y="108.3">44</text>
<text x="320" y="110.8">46</text>
<text x="320" y="113.4">48</text>
<text x="263.3" y="117.6">GREEN_OUT_A6</text>
<text x="263.3" y="115.1">GREEN_OUT_A5</text>
<text x="307.7" y="115.9">49</text>
<text x="307.7" y="118.4">51</text>
<text x="320" y="115.9">50</text>
<text x="320" y="118.4">52</text>
<text x="263.3" y="125.2">GREEN_OUT_A9</text>
<text x="263.3" y="122.7">GREEN_OUT_A8</text>
<text x="263.3" y="120.1">GREEN_OUT_A7</text>
<text x="307.7" y="121">53</text>
<text x="307.7" y="123.5">55</text>
<text x="320" y="121">54</text>
<text x="320" y="123.5">56</text>
<text x="265.1" y="130.3">RED_0UT_A0</text>
<text x="292.3" y="127.8">GND</text>
<text x="307.7" y="126.1">57</text>
<text x="307.7" y="128.6">59</text>
<text x="307.7" y="131.1">61</text>
<text x="320" y="126.1">58</text>
<text x="320" y="128.6">60</text>
<text x="320" y="131.1">62</text>
<text x="332.9" y="127.8">GND</text>
<text x="264.8" y="137.9">RED_OUT_A3</text>
<text x="264.8" y="135.4">RED_OUT_A2</text>
<text x="264.8" y="132.8">RED_OUT_A1</text>
<text x="307.7" y="133.7">63</text>
<text x="307.7" y="136.2">65</text>
<text x="320" y="133.7">64</text>
<text x="320" y="136.2">66</text>
<text x="264.8" y="143">RED_OUT_A5</text>
<text x="264.8" y="140.5">RED_OUT_A4</text>
<text x="307.7" y="138.8">67</text>
<text x="307.7" y="141.3">69</text>
<text x="307.7" y="143.8">71</text>
<text x="320" y="138.8">68</text>
<text x="320" y="141.3">70</text>
<text x="320" y="143.8">72</text>
<text x="264.8" y="148.1">RED_OUT_A7</text>
<text x="264.8" y="145.5">RED_OUT_A6</text>
<text x="307.7" y="146.4">73</text>
<text x="307.7" y="148.9">75</text>
<text x="320" y="146.4">74</text>
<text x="320" y="148.9">76</text>
<text x="264.8" y="153.2">RED_OUT_A9</text>
<text x="264.8" y="150.6">RED_OUT_A8</text>
<text x="292.3" y="155.7">GND</text>
<text x="307.7" y="151.5">77</text>
<text x="307.7" y="154">79</text>
<text x="320" y="151.5">78</text>
<text x="320" y="154">80</text>
<text x="332.9" y="155.7">GND</text>
<text x="259.4" y="158.2">DATA_CLOCK_OUT</text>
<text x="274.5" y="160.8">SOG</text>
<text x="307.7" y="156.5">81</text>
<text x="307.7" y="159.1">83</text>
<text x="307.7" y="161.6">85</text>
<text x="320" y="156.5">82</text>
<text x="320" y="159.1">84</text>
<text x="320" y="161.6">86</text>
<text x="349.5" y="158.2">DATA_CLOCK_OUT</text>
<text x="350" y="160.8">CLOCK_INVERT</text>
<text x="267.8" y="163.3">HSYNC_OUT</text>
<text x="267.9" y="165.9">VSYNC_OUT</text>
<text x="307.7" y="164.2">87</text>
<text x="307.7" y="166.7">89</text>
<text x="320" y="164.2">88</text>
<text x="320" y="166.7">90</text>
<text x="348.8" y="163.3">HSYNC0</text>
<text x="348.8" y="165.9">VSYNC0</text>
<text x="267.9" y="168.4">ODD_EVEN~</text>
<text x="272.9" y="173.5">DIG_DE</text>
<text x="307.7" y="169.2">91</text>
<text x="307.7" y="171.8">93</text>
<text x="320" y="169.2">92</text>
<text x="320" y="171.8">94</text>
<text x="349.1" y="168.4">PWRDN</text>
<text x="274.3" y="178.6">CTL2</text>
<text x="274.3" y="176">CTL0</text>
<text x="307.7" y="174.3">95</text>
<text x="307.7" y="176.9">97</text>
<text x="307.7" y="179.4">99</text>
<text x="320" y="174.3">96</text>
<text x="320" y="176.9">98</text>
<text x="320" y="179.4">100</text>
<text x="350.5" y="178.6">CTL3</text>
<text x="350.5" y="176">CTL1</text>
<text x="292.3" y="181.1">GND</text>
<text x="332.9" y="181.1">GND</text>
<text x="302.3" y="192.5">MOLEX_53553-100</text>
<text x="302.3" y="195">J3</text>
<text x="293.6" y="256.2">DRAWING NUMBER</text>
<text x="294" y="263.6">DRAWING TITLE</text>
<text x="291.1" y="271.2">DRAWN BY:</text>
<text x="351.7" y="271.2">DESIGNEDBY:</text>
</g>
<g font-size="1.8">
<text x="296" y="61.4">NC</text>
<text x="334.1" y="61.4">NC</text>
<text x="296" y="69">NC</text>
<text x="334.1" y="69">NC</text>
<text x="334.1" y="76.6">NC</text>
<text x="334.1" y="74.1">NC</text>
<text x="334.1" y="81.7">NC</text>
<text x="334.1" y="79.1">NC</text>
<text x="334.1" y="89.3">NC</text>
<text x="334.1" y="86.8">NC</text>
<text x="334.1" y="84.2">NC</text>
<text x="334.1" y="94.4">NC</text>
<text x="334.1" y="91.8">NC</text>
<text x="334.1" y="96.9">NC</text>
<text x="334.1" y="107.1">NC</text>
<text x="334.1" y="104.5">NC</text>
<text x="334.1" y="102">NC</text>
<text x="334.1" y="112.2">NC</text>
<text x="334.1" y="109.6">NC</text>
<text x="334.1" y="119.8">NC</text>
<text x="334.1" y="117.2">NC</text>
<text x="334.1" y="114.7">NC</text>
<text x="334.1" y="124.9">NC</text>
<text x="334.1" y="122.3">NC</text>
<text x="334.1" y="129.9">NC</text>
<text x="334.1" y="137.6">NC</text>
<text x="334.1" y="135">NC</text>
<text x="334.1" y="132.5">NC</text>
<text x="334.1" y="142.6">NC</text>
<text x="334.1" y="140.1">NC</text>
<text x="334.1" y="147.7">NC</text>
<text x="334.1" y="145.2">NC</text>
<text x="334.1" y="152.8">NC</text>
<text x="334.1" y="150.3">NC</text>
<text x="34.3" y="173.7" transform="rotate(90 34.3 173.7)">1</text>
<text x="296" y="170.6">NC</text>
<text x="334.1" y="170.6">NC</text>
<text x="334.1" y="173.1">NC</text>
<text x="35.1" y="185.4" transform="rotate(-90 35.1 185.4)">2</text>
<text x="71.9" y="248.5">PR4</text>
<text x="82.1" y="248.5">PR1</text>
<text x="89.7" y="248.5">PR2</text>
<text x="97.3" y="248.5">PR3</text>
</g>
<g font-size="1.4">
<text x="65.3" y="228.2">1</text>
<text x="65.3" y="233.3">2</text>
</g>
<g font-size="1.1">
<text x="78.4" y="37.3" transform="rotate(-90 78.4 37.3)">1</text>
<text x="78.4" y="46.8" transform="rotate(-90 78.4 46.8)">2</text>
<text x="78.4" y="50" transform="rotate(-90 78.4 50)">1</text>
<text x="78.4" y="59.5" transform="rotate(-90 78.4 59.5)">2</text>
<text x="86.1" y="169.4" transform="rotate(-90 86.1 169.4)">1</text>
<text x="86.1" y="178.9" transform="rotate(-90 86.1 178.9)">2</text>
<text x="86.1" y="182.1" transform="rotate(-90 86.1 182.1)">1</text>
<text x="86.1" y="191.6" transform="rotate(-90 86.1 191.6)">2</text>
</g>
<g font-size=".7">
<text x="80.1" y="240.9" transform="rotate(90 80.1 240.9)">1</text>
<text x="87.7" y="240.9" transform="rotate(90 87.7 240.9)">1</text>
<text x="95.3" y="240.9" transform="rotate(90 95.3 240.9)">1</text>
<text x="103" y="240.9" transform="rotate(90 103 240.9)">1</text>
</g>
</svg>
